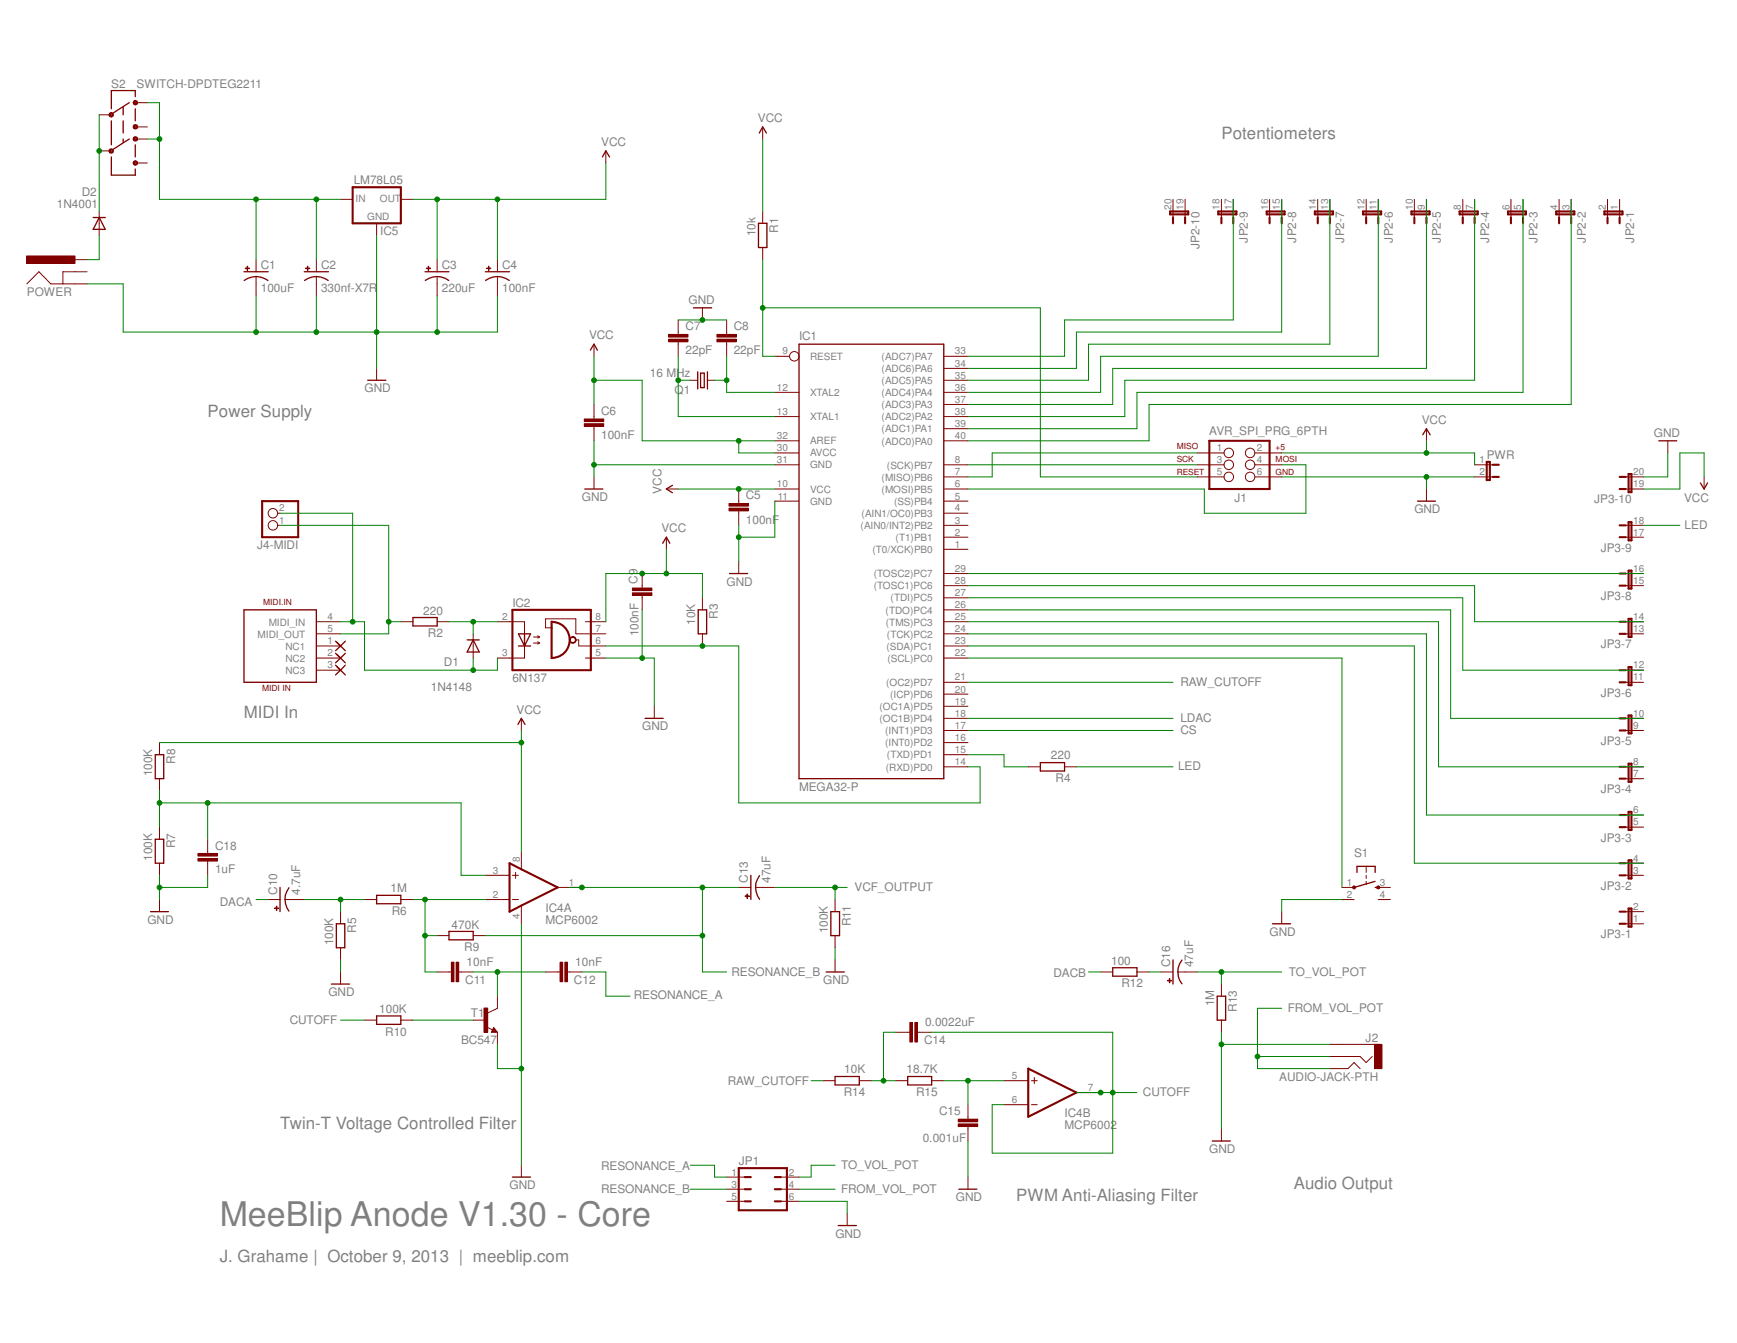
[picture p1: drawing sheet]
<svg xmlns="http://www.w3.org/2000/svg" width="279mm" height="216mm" viewBox="0 0 279 216" stroke-linecap="round" stroke-linejoin="round" font-family="sans-serif">
<g fill="none" stroke="#800000" stroke-width=".16">
<path d="M107.5 54.5h3.2v.4h-3.2zM107.5 53.8h3.2v.4h-3.2zM109.1 51.4v2.4M109.1 54.9v2.4M113 49.5v1.9M115.3 54.5h3.1v.4h-3.1zM115.3 53.8h3.1v.4h-3.1zM116.9 51.4v2.4M116.9 54.9v2.4M111 61.1h1.2M113.8 61.1h1.1M229.4 78.6v2"/>
<path d="M64.5 99.9h1.9M70.3 99.9h1.9M80 99.9h4.4v2M94.1 99.9h3.4M113 96.1v1.9M118.8 90.3v1.9M84.4 103.8v2h-4.4M85.8 102.4h1M85.8 103.4h1M86.5 102.2l.3 .2M86.5 103.2l.3 .2M86.8 102.4l-.3 .2"/>
<path d="M86.8 103.4l-.3 .1M93.7 103.8h3.8M94.1 105.8h3.4M95.5 101.9h2M105.2 113.5v2M113 101.9v1.9"/>
</g>
<path d="M111.5 49.5h3M112.2 59.8v2.7M112.7 60h.6v2.3h-.6zM113.8 59.8v2.7M66.4 99.3h3.9v1.3h-3.9zM112.3 98h1.4v3.9h-1.4zM117.3 92.2h3M228 80.6h2.9M83.4 101.9h1.9l-.9 1.9zM83.4 103.8h1.9M84.4 101.9v1.9M103.8 115.5h2.9" fill="none" stroke="#800000" stroke-width=".21"/>
<path d="M107.5 54.7h3.2M107.5 54h3.2M115.3 54.7h3.1M115.3 54h3.1" fill="none" stroke="#800000" stroke-width=".42"/>
<path d="M82.4 98h12.6v9.7h-12.6zM88.7 100.9v-1a2.92 2.92 0 0 1 3 3 2.92 2.92 0 0 1-3 2.9" fill="none" stroke="#800000" stroke-width=".34"/>
<path d="M91.7 102.6l.5-.3 .3 .1 .2 .3a.55 .55 0 0 1-.2 .6 .55 .55 0 0 1-.6 .1l-.3-.5h.1l.2-.4a.44 .44 0 0 1 .6 .2 .44 .44 0 0 1-.1 .5 .45 .45 0 0 1-.7-.3h-.1z" fill-rule="evenodd" fill="#800000"/>
<g fill="none" stroke="#800000" stroke-width=".16">
<path d="M97.5 24.3v1.9M122.7 20.4v2M122.7 34v1.9M122.7 39.8v1.9M60.6 59.2v1.9M124.6 57.3h2.4M151.8 57.3h3.9M151.8 59.2h3.9M94 68.1h3.1v.4h-3.1zM94 67.4h3.1v.4h-3.1zM95.5 65v2.4M95.5 68.5v2.4"/>
<path d="M107.2 78.6h1.9M118.8 78.6v2.3M124.6 72.8h3.9M124.6 74.7h3.9M124.6 63.1h3.9M124.6 67h3.9M124.6 70.9h3.9M124.6 78.6h3.9M151.8 74.7h3.9M151.8 76.7h3.9M151.8 61.1h3.9M151.8 63.1h3.9"/>
<path d="M151.8 65h3.9M151.8 67h3.9M151.8 68.9h3.9M151.8 70.9h3.9M151.8 78.6h3.9M192.6 72.8h4.3M192.6 74.7h4.3M192.6 76.7h4.3M201.8 72.8h4.4M201.8 74.7h4.4M201.8 76.7h4.4M229.4 68.9v2"/>
<path d="M50.9 99.9h3.9M107.2 86.4v1.9M117.3 81.7h3.1v.4h-3.1zM117.3 80.9h3.1v.5h-3.1zM118.8 82.1v2.4M124.6 80.6h3.9M151.8 99.9h3.9M151.8 80.6h3.9M151.8 82.5h3.9M151.8 84.5h3.9M151.8 86.4h3.9M151.8 88.3h3.9"/>
<path d="M151.8 92.2h3.9M151.8 94.1h3.9M151.8 96.1h3.9M151.8 98h3.9M50.9 103.8h3.9M50.9 101.9h3.9M50.9 107.7h3.9M50.9 105.8h3.9M88.7 100.9h-.9v-1.4h4.8v2.4h2.9M91.7 102.6l.5-.3 .3 .1 .2 .3a.55 .55 0 0 1-.2 .6 .55 .55 0 0 1-.6 .1l-.3-.5h.1l.2-.4a.44 .44 0 0 1 .6 .2 .44 .44 0 0 1-.1 .5 .45 .45 0 0 1-.7-.3h-.1zM92.6 102.9h.5v.9h.5M151.8 103.8h3.9"/>
<path d="M151.8 101.9h3.9M151.8 105.8h3.9M151.8 119.4h3.9M151.8 117.4h3.9M151.8 115.5h3.9M151.8 113.5h3.9M151.8 111.6h3.9M151.8 109.7h3.9M151.8 123.3h3.9M151.8 121.3h3.9M165.4 123.3h1.9M171.2 123.3h1.9"/>
<path d="M58.6 144.6h2M64.5 144.6h1.9M177 156.3h2M182.9 156.3h1.9M186.7 156.3h2M189.5 156.3h3.1M132.4 173.7h1.9M138.2 173.7h2M144.1 173.7h1.9M144.1 165.9h2.3M146.3 164.4h.5v3.1h-.5zM147.2 164.4h.4v3.1h-.4z"/>
<path d="M147.5 165.9h2.4M149.9 173.7h1.9M154.1 179.9h3.2v.4h-3.2zM155.7 177.6v2.3M154.1 180.7h3.2v.4h-3.2zM155.7 181.1v2.3"/>
<circle cx="127.8" cy="57.3" r=".76"/>
<circle cx="197.7" cy="72.8" r=".76"/>
<circle cx="197.7" cy="74.7" r=".76"/>
<circle cx="197.7" cy="76.7" r=".76"/>
<circle cx="201.1" cy="72.8" r=".76"/>
<circle cx="201.1" cy="74.7" r=".76"/>
<circle cx="201.1" cy="76.7" r=".76"/>
</g>
<path d="M194.5 70.9h9.7v7.7h-9.7zM88.7 100.9v4.9" fill="none" stroke="#800000" stroke-width=".34"/>
<g fill="none" stroke="#800000" stroke-width=".21">
<path d="M96.9 25.2l.6-.9 .5 .9M122 35.9h1.4v3.9h-1.4zM122.1 21.4l.6-1 .6 1M128.5 55.3h23.3v69.9h-23.3zM59.1 61.1h3M108.2 78l-1 .6 1 .6M228.9 69.9l.5-1 .6 1M39.2 98h11.7v11.7h-11.7zM106.6 87.3l.6-.9 .5 .9M54 106.9l1.5 1.6M54 105l.8 .8M54 103.1l.8 .7"/>
<path d="M54.2 105.2l1.3 1.4M54.2 103.3l1.3 1.3M54.8 105.8l-.8 .8M54.8 103.8l-.8 .8M55.5 106.9l-1.5 1.6M55.5 105l-.7 .8M55.5 103.1l-.7 .7M167.3 122.6h3.9v1.4h-3.9zM60.6 143.9h3.9v1.4h-3.9zM179 155.6h3.9v1.3h-3.9zM188.7 154.3v3.9M189.5 156.3v.6l.2 .7 .4 .6"/>
<path d="M190.1 154.3l-.4 .6-.3 1.4M134.3 173.1h3.9v1.3h-3.9zM146 173.1h3.9v1.3h-3.9z"/>
</g>
<path d="M94 68.3h3.1M94 67.6h3.1M117.3 81.9h3.1M117.3 81.2h3.1M146.6 164.4v3.1M147.4 164.4v3.1M154.1 180.9h3.2M154.1 180.1h3.2" fill="none" stroke="#800000" stroke-width=".42"/>
<path d="M188.1 157.3h.1v.7h-.1z" fill-rule="evenodd" fill="#800000"/>
<path d="M188.1 157.3h.1v.7h-.1z" fill="none" stroke="#800000" stroke-width=".16"/>
<path d="M187.8 157.6h.7v.1h-.7z" fill-rule="evenodd" fill="#800000"/>
<path d="M187.8 157.6h.7v.1h-.7z" fill="none" stroke="#800000" stroke-width=".16"/>
<path d="M221.1 167.9h1.2v3.9h-1.2z" fill-rule="evenodd" fill="#800000"/>
<g fill="none" stroke="#800000" stroke-width=".16">
<path d="M16 34v3.8M54.8 32h1.9M60.6 35.9v1.9M64.5 32h1.9M95.5 55.3v2M95.5 76.7v1.9M44.6 84.5h.4M44.6 82.5h.4M76.1 101.9v3.9M196.5 158.2v1.9M196.5 164v1.9M213.9 171.8h2.9l1-1 1 1"/>
<path d="M213.9 169.8h4.9l1 1 .9-1M213.9 167.9h7.8M221.1 167.9h1.2v3.9h-1.2z"/>
<circle cx="43.9" cy="84.5" r=".76"/>
<circle cx="43.9" cy="82.5" r=".76"/>
</g>
<path d="M15 35h1.9M16 35l.9 1.9h-1.9zM95 56.3l.5-1 .6 1M94.1 78.6h2.9M75.1 102.9h2M76.1 102.9l1 1.9h-2zM195.8 160.1h1.3v3.9h-1.3z" fill="none" stroke="#800000" stroke-width=".21"/>
<path d="M56.7 30.1h7.8v5.8h-7.8zM42.2 80.6h5.8v5.8h-5.8z" fill="none" stroke="#800000" stroke-width=".34"/>
<path d="M4.3 41.1h7.8v1.2h-7.8z" fill-rule="evenodd" fill="#800000"/>
<g fill="none" stroke="#800000" stroke-width=".16">
<path d="M4.3 41.1h7.8v1.2h-7.8zM4.3 45.6l2-1.9 1.9 1.9h5.8M12.1 41.7h1.9M14 43.7h-3.9v1.9M50.9 41.7v2M50.9 44.4v3.2M237.2 74.7h2.9M237.2 76.7h2.9M101.7 95.3h3.2v.4h-3.2zM101.7 94.5h3.2v.5h-3.2zM103.3 92.2v2.3M103.3 95.7v2.3"/>
<path d="M83.9 187.3v1.9M155.7 189.2v2M196.5 181.5v1.9"/>
</g>
<path d="M48.9 43.7h3.9M49 45.1a3.2 3.2 0 0 1 3.8 0M82.4 189.2h2.9M154.2 191.2h2.9M195 183.4h2.9" fill="none" stroke="#800000" stroke-width=".21"/>
<path d="M101.7 95.5h3.2M101.7 94.7h3.2" fill="none" stroke="#800000" stroke-width=".42"/>
<path d="M239.1 74.3h.5v2.9h-.5zM240.1 74.7h1M240.1 76.7h1" fill="none" stroke="#800000" stroke-width=".34"/>
<path d="M49.1 43.1h.7v.1h-.7z" fill-rule="evenodd" fill="#800000"/>
<path d="M49.1 43.1h.7v.1h-.7z" fill="none" stroke="#800000" stroke-width=".16"/>
<path d="M49.4 42.8h.1v.7h-.1z" fill-rule="evenodd" fill="#800000"/>
<path d="M49.4 42.8h.1v.7h-.1zM80 41.7v2M80 44.4v3.2" fill="none" stroke="#800000" stroke-width=".16"/>
<path d="M78.1 43.7h3.9M78.1 45.1a3.2 3.2 0 0 1 3.8 0" fill="none" stroke="#800000" stroke-width=".21"/>
<path d="M78.3 43.1h.7v.1h-.7z" fill-rule="evenodd" fill="#800000"/>
<path d="M78.3 43.1h.7v.1h-.7z" fill="none" stroke="#800000" stroke-width=".16"/>
<path d="M78.6 42.8h.1v.7h-.1z" fill-rule="evenodd" fill="#800000"/>
<g fill="none" stroke="#800000" stroke-width=".16">
<path d="M16 18.5h1.9M21.8 16.5h1.9M16 24.3h1.9M21.8 20.4h1.9M21.8 22.4h1.9M21.8 26.2h1.9M188.7 32v3M190.6 32v3M196.5 32v3M198.4 32v3M204.2 32v3M206.2 32v3"/>
<path d="M212 32v3M213.9 32v3M219.8 32v3M221.7 32v3M227.5 32v3M229.4 32v3M235.3 32v3M237.2 32v3M243 32v3M245 32v3M250.8 32v3M252.7 32v3"/>
<path d="M258.6 32v3M260.5 32v3M78.6 42.8h.1v.7h-.1zM261.5 78.6h2.9M261.5 76.7h2.9M261.5 99.9h2.9M261.5 94.1h2.9M261.5 92.2h2.9M261.5 86.4h2.9M261.5 84.5h2.9M261.5 117.4h2.9M261.5 115.5h2.9"/>
<path d="M261.5 109.7h2.9M261.5 107.7h2.9M261.5 101.9h2.9M261.5 138.8h2.9M261.5 133h2.9M261.5 131h2.9M261.5 125.2h2.9M261.5 123.3h2.9M261.5 148.5h2.9M261.5 146.6h2.9M261.5 140.7h2.9"/>
</g>
<g fill="none" stroke="#800000" stroke-width=".34">
<path d="M188.2 34h2.9v.5h-2.9zM188.7 35v.9M190.6 35v.9M196 34h2.9v.5h-2.9zM196.5 35v.9M198.4 35v.9M203.8 34h2.8v.5h-2.8zM204.2 35v.9M206.2 35v.9M211.5 34h2.9v.5h-2.9zM212 35v.9M213.9 35v.9"/>
<path d="M219.2 34h3v.5h-3zM219.8 35v.9M221.7 35v.9M227 34h3v.5h-3zM227.5 35v.9M229.4 35v.9M234.8 34h2.9v.5h-2.9zM235.3 35v.9M237.2 35v.9M242.6 34h2.8v.5h-2.8zM243 35v.9M245 35v.9"/>
<path d="M250.3 34h2.9v.5h-2.9zM250.8 35v.9M252.7 35v.9M258.1 34h2.9v.5h-2.9zM258.6 35v.9M260.5 35v.9M260.5 78.6h1M260.5 76.7h1M262 76.2h.4v2.9h-.4zM260.5 99.9h1M260.5 94.1h1M260.5 92.2h1"/>
<path d="M260.5 86.4h1M260.5 84.5h1M262 83.9h.4v3h-.4zM262 91.7h.4v2.9h-.4zM262 99.5h.4v2.9h-.4zM260.5 117.4h1M260.5 115.5h1M260.5 109.7h1M260.5 107.7h1M260.5 101.9h1M262 107.2h.4v3h-.4zM262 115h.4v2.9h-.4z"/>
<path d="M260.5 138.8h1M260.5 133h1M260.5 131h1M260.5 125.2h1M260.5 123.3h1M262 122.8h.4v2.9h-.4zM262 130.5h.4v2.9h-.4zM262 138.3h.4v2.9h-.4zM260.5 148.5h1M260.5 146.6h1M260.5 140.7h1M262 146h.4v3h-.4z"/>
</g>
<path d="M17.6 18.2l.3-.1 .3 .1v.3v.2l-.3 .1-.3-.1-.1-.2 .4-.2 .2 .2-.2 .1-.4-.1z" fill-rule="evenodd" fill="#800000"/>
<path d="M17.6 18.2l.3-.1 .3 .1v.3v.2l-.3 .1-.3-.1-.1-.2 .4-.2 .2 .2-.2 .1-.4-.1z" fill="none" stroke="#800000" stroke-width=".16"/>
<path d="M21.5 16.3l.3-.2 .3 .2v.2v.3l-.3 .1-.3-.1-.1-.3 .4-.2 .1 .2-.1 .2-.4-.2z" fill-rule="evenodd" fill="#800000"/>
<path d="M21.5 16.3l.3-.2 .3 .2v.2v.3l-.3 .1-.3-.1-.1-.3 .4-.2 .1 .2-.1 .2-.4-.2z" fill="none" stroke="#800000" stroke-width=".16"/>
<path d="M21.5 20.1l.3-.1 .3 .1v.3v.3h-.3h-.3l-.1-.3h.2l.2-.2 .1 .2-.1 .2-.4-.2z" fill-rule="evenodd" fill="#800000"/>
<path d="M21.5 20.1l.3-.1 .3 .1v.3v.3h-.3h-.3l-.1-.3h.2l.2-.2 .1 .2-.1 .2-.4-.2z" fill="none" stroke="#800000" stroke-width=".16"/>
<path d="M21.5 22.1l.3-.1 .3 .1v.3v.2l-.3 .1-.3-.1-.1-.2h.2l.2-.3 .1 .3-.1 .1-.4-.1z" fill-rule="evenodd" fill="#800000"/>
<path d="M21.5 22.1l.3-.1 .3 .1v.3v.2l-.3 .1-.3-.1-.1-.2h.2l.2-.3 .1 .3-.1 .1-.4-.1z" fill="none" stroke="#800000" stroke-width=".16"/>
<path d="M21.5 26l.3-.2 .3 .2v.2v.3l-.3 .1-.3-.1-.1-.3 .4-.2 .1 .2-.1 .2-.4-.2z" fill-rule="evenodd" fill="#800000"/>
<path d="M21.5 26l.3-.2 .3 .2v.2v.3l-.3 .1-.3-.1-.1-.3 .4-.2 .1 .2-.1 .2-.4-.2z" fill="none" stroke="#800000" stroke-width=".16"/>
<path d="M17.6 24l.3-.1 .3 .1v.3v.3h-.3h-.3l-.1-.3 .4-.2 .2 .2-.2 .2-.2-.2h-.2z" fill-rule="evenodd" fill="#800000"/>
<path d="M17.6 24l.3-.1 .3 .1v.3v.3h-.3h-.3l-.1-.3 .4-.2 .2 .2-.2 .2-.2-.2h-.2zM41.2 41.7v2M41.2 44.4v3.2M206.2 146.6v1.9" fill="none" stroke="#800000" stroke-width=".16"/>
<g fill="none" stroke="#800000" stroke-width=".21">
<path d="M17.9 19.4v3.9M19.8 17.3v1.2M19.8 19.4v2M20.8 16.5l-2.7 1.7M21.8 15.5v-.9h-3.9v2.9M21.8 17.5v1.9M17.9 25.2v3h3.9v-1M19.8 22.4v.5M20.8 22.4l-2.7 1.7M21.8 23.3v1.9M39.2 43.7h3.9M39.3 45.1a3.2 3.2 0 0 1 3.8 0"/>
<path d="M204.7 148.5h2.9"/>
</g>
<path d="M39.5 43.1h.6v.1h-.6z" fill-rule="evenodd" fill="#800000"/>
<path d="M39.5 43.1h.6v.1h-.6z" fill="none" stroke="#800000" stroke-width=".16"/>
<path d="M39.8 42.8v.7z" fill-rule="evenodd" fill="#800000"/>
<path d="M39.8 42.8v.7zM25.7 119.4v1.9M25.7 125.2v1.9M25.7 133v1.9M25.7 138.8v1.9M43.1 144.6h1.9M45.8 144.6h3.1" fill="none" stroke="#800000" stroke-width=".16"/>
<path d="M25 121.3h1.3v3.9h-1.3zM25 134.9h1.3v3.9h-1.3zM45 142.7v3.9M46.5 142.7a3.1 3.1 0 0 0 0 3.8" fill="none" stroke="#800000" stroke-width=".21"/>
<path d="M44.4 145.7h.1v.6h-.1z" fill-rule="evenodd" fill="#800000"/>
<path d="M44.4 145.7h.1v.6h-.1z" fill="none" stroke="#800000" stroke-width=".16"/>
<path d="M44.2 146h.6h-.6z" fill-rule="evenodd" fill="#800000"/>
<g fill="none" stroke="#800000" stroke-width=".16">
<path d="M25.7 144.6v2M44.2 146h.6h-.6zM70.3 150.4h1.9M70.3 156.3h2.3M72.6 154.7h.4v3.1h-.4zM73.4 154.7h.4v3.1h-.4zM73.8 156.3h2.3M76.1 150.4h2M87.8 156.3h2.3M90.1 154.7h.4v3.1h-.4zM90.8 154.7h.5v3.1h-.5zM91.3 156.3h2.3"/>
<path d="M76.1 164h2M80 160.1v2M80 165.9v2"/>
</g>
<path d="M24.2 146.6h2.9M72.2 149.7h3.9v1.4h-3.9z" fill="none" stroke="#800000" stroke-width=".21"/>
<path d="M72.8 154.7v3.1M73.6 154.7v3.1M90.3 154.7v3.1M91.1 154.7v3.1" fill="none" stroke="#800000" stroke-width=".42"/>
<path d="M77.9 162.1h.5v3.8h-.5z" fill-rule="evenodd" fill="#800000"/>
<path d="M118.8 142.7h2M121.5 142.7h3.1M58.6 164h2M64.5 164h1.9M77.9 162.1h.5v3.8h-.5zM78.3 165.1l.9 .5M79.4 165.2l.6 .7h-1zM80 162.1l-1.6 .8" fill="none" stroke="#800000" stroke-width=".16"/>
<path d="M120.8 140.7v3.9M122.2 140.8a3.2 3.2 0 0 0 0 3.8M60.6 163.3h3.9v1.4h-3.9zM79.4 165.6l.1 .2h-.3l.2-.4 .4 .5h-.6" fill="none" stroke="#800000" stroke-width=".21"/>
<path d="M120.1 143.7h.1v.7h-.1z" fill-rule="evenodd" fill="#800000"/>
<path d="M120.1 143.7h.1v.7h-.1z" fill="none" stroke="#800000" stroke-width=".16"/>
<path d="M119.8 144h.7v.1h-.7z" fill-rule="evenodd" fill="#800000"/>
<path d="M70.3 41.7v2M70.3 44.4v3.2M268.3 70.9v1.9M274.1 76.7v1.9M119.8 144h.7v.1h-.7zM116.9 189.2h2.9M116.9 191.2h2.9M116.9 193.1h2.9M125.6 189.2h2.9M125.6 191.2h2.9M125.6 193.1h2.9" fill="none" stroke="#800000" stroke-width=".16"/>
<path d="M68.4 43.7h3.8M68.4 45.1a3.1 3.1 0 0 1 3.8 0M266.8 70.9h2.9M273.5 77.6l.6 1 .6-1" fill="none" stroke="#800000" stroke-width=".21"/>
<path d="M118.8 187.8h7.8v6.8h-7.8zM119.8 189.2h1M119.8 191.2h1M119.8 193.1h1M124.6 189.2h1M124.6 191.2h1M124.6 193.1h1" fill="none" stroke="#800000" stroke-width=".34"/>
<path d="M68.6 43.1h.7v.1h-.7z" fill-rule="evenodd" fill="#800000"/>
<path d="M68.6 43.1h.7v.1h-.7z" fill="none" stroke="#800000" stroke-width=".16"/>
<path d="M68.9 42.8h.1v.7h-.1z" fill-rule="evenodd" fill="#800000"/>
<path d="M68.9 42.8h.1v.7h-.1zM219.8 139.3v1M215.9 142.7h1.9M215.9 144.6h1.9M219.8 140.7v.5M219.8 141.7v.5M221.7 142.7h1.9M221.7 144.6h1.9" fill="none" stroke="#800000" stroke-width=".16"/>
<path d="M218.3 140.3v-1h2.9v1M221.2 142.7h.5" fill="none" stroke="#800000" stroke-width=".21"/>
<circle cx="217.8" cy="142.7" r=".25" fill="#800000"/>
<circle cx="217.8" cy="142.7" r=".25" fill="none" stroke="#800000" stroke-width=".16"/>
<path d="M221.5 142.5l.2-.1 .2 .1 .1 .2-.1 .1-.2 .1-.2-.1z" fill-rule="evenodd" fill="#800000"/>
<g fill="none" stroke="#800000" stroke-width=".16">
<path d="M83.9 115.5v1.9M31.8 138h3.2v.4h-3.2zM31.8 137.2h3.2v.4h-3.2zM33.4 134.9v2.3M33.4 138.4v2.3M83.9 136.9v2.8M54.8 146.6v1.9M54.8 152.4v1.9M54.8 156.3v1.9M78.1 144.6h3.9M78.1 140.7h3.9M82.4 144.6h1"/>
<path d="M82.4 140.7h1M82.9 140.3v.9M83.9 145.6v2.9M89.7 142.7h3.9M134.3 144.6v2M134.3 150.4v2M134.3 154.3v2M221.5 142.5l.2-.1 .2 .1 .1 .2-.1 .1-.2 .1-.2-.1zM161.5 177.6h3.9M161.5 173.7h3.9M165.9 177.6h.9M165.9 173.7h.9"/>
<path d="M166.4 173.2v1M173.1 175.6h3.9M136.3 195.1v1.9"/>
</g>
<path d="M83.3 116.5l.6-1 .6 1M53.3 158.2h2.9M54.1 148.5h1.4v3.9h-1.4zM132.9 156.3h2.9M133.6 146.6h1.4v3.8h-1.4zM221.2 141.7l-3.4 1M134.8 197h3" fill="none" stroke="#800000" stroke-width=".21"/>
<path d="M82 138.8l7.7 3.9-7.7 3.9zM165.4 171.8l7.7 3.8-7.7 3.9z" fill="none" stroke="#800000" stroke-width=".34"/>
<path d="M31.8 138.2h3.2M31.8 137.4h3.2" fill="none" stroke="#800000" stroke-width=".42"/>
<path d="M109.1 51.4h7.8" fill="none" stroke="#008000" stroke-width=".16"/>
<circle cx="113" cy="51.4" r=".38" fill="#008000"/>
<g fill="none" stroke="#008000" stroke-width=".16">
<path d="M206.2 76.7h31M229.4 76.7v1.9"/>
<circle cx="113" cy="51.4" r=".38"/>
</g>
<circle cx="229.4" cy="76.7" r=".38" fill="#008000"/>
<g fill="none" stroke="#008000" stroke-width=".16">
<path d="M103.3 98v7.8M97.5 105.8h7.7v7.7"/>
<circle cx="229.4" cy="76.7" r=".38"/>
</g>
<circle cx="103.3" cy="105.8" r=".38" fill="#008000"/>
<g fill="none" stroke="#008000" stroke-width=".16">
<path d="M118.8 84.5v5.8M124.6 80.6v5.8h-5.8"/>
<circle cx="103.3" cy="105.8" r=".38"/>
</g>
<circle cx="118.8" cy="86.4" r=".38" fill="#008000"/>
<g fill="none" stroke="#008000" stroke-width=".16">
<path d="M95.5 74.7h29.1M95.5 70.9v5.8"/>
<circle cx="118.8" cy="86.4" r=".38"/>
</g>
<circle cx="95.5" cy="74.7" r=".38" fill="#008000"/>
<g fill="none" stroke="#008000" stroke-width=".16">
<path d="M60.6 37.8v15.6M14 45.6h5.8v7.8h31.1v-5.8M268.3 72.8v3.9h-3.9"/>
<circle cx="95.5" cy="74.7" r=".38"/>
</g>
<circle cx="50.9" cy="53.4" r=".38" fill="#008000"/>
<g fill="none" stroke="#008000" stroke-width=".16">
<path d="M50.9 53.4h9.7"/>
<circle cx="50.9" cy="53.4" r=".38"/>
</g>
<circle cx="60.6" cy="53.4" r=".38" fill="#008000"/>
<g fill="none" stroke="#008000" stroke-width=".16">
<path d="M41.2 47.6v5.8M80 47.6v5.8h-19.4"/>
<circle cx="60.6" cy="53.4" r=".38"/>
</g>
<circle cx="41.2" cy="53.4" r=".38" fill="#008000"/>
<g fill="none" stroke="#008000" stroke-width=".16">
<path d="M70.3 47.6v5.8"/>
<circle cx="41.2" cy="53.4" r=".38"/>
</g>
<circle cx="70.3" cy="53.4" r=".38" fill="#008000"/>
<g fill="none" stroke="#008000" stroke-width=".16">
<path d="M60.6 53.4v5.8M196.5 165.9v15.6M196.5 167.9h17.4M155.7 183.4v5.8"/>
<circle cx="70.3" cy="53.4" r=".38"/>
</g>
<circle cx="196.5" cy="167.9" r=".38" fill="#008000"/>
<g fill="none" stroke="#008000" stroke-width=".16">
<path d="M25.7 140.7v3.9M33.4 140.7v2h-7.7"/>
<circle cx="196.5" cy="167.9" r=".38"/>
</g>
<circle cx="25.7" cy="142.7" r=".38" fill="#008000"/>
<g fill="none" stroke="#008000" stroke-width=".16">
<path d="M83.9 148.5v23.3h-3.9v-3.9"/>
<circle cx="25.7" cy="142.7" r=".38"/>
</g>
<circle cx="83.9" cy="171.8" r=".38" fill="#008000"/>
<g fill="none" stroke="#008000" stroke-width=".16">
<path d="M116.9 57.3v5.8h7.7M114.9 61.1h2M54.8 154.3v2M134.3 152.4v1.9M215.9 144.6h-9.7v2M83.9 171.8v15.5M128.5 193.1h7.8v2"/>
<circle cx="83.9" cy="171.8" r=".38"/>
</g>
<circle cx="116.9" cy="61.1" r=".38" fill="#008000"/>
<g fill="none" stroke="#008000" stroke-width=".16">
<path d="M109.1 57.3v9.7h15.5M109.1 61.1h1.9"/>
<circle cx="116.9" cy="61.1" r=".38"/>
</g>
<circle cx="109.1" cy="61.1" r=".38" fill="#008000"/>
<g fill="none" stroke="#008000" stroke-width=".16">
<path d="M72.2 99.9h7.8M76.1 99.9v2"/>
<circle cx="109.1" cy="61.1" r=".38"/>
</g>
<circle cx="76.1" cy="99.9" r=".38" fill="#008000"/>
<g fill="none" stroke="#008000" stroke-width=".16">
<path d="M45 82.5h11.7v17.4M54.8 99.9h3.8v7.8h17.5v-1.9"/>
<circle cx="76.1" cy="99.9" r=".38"/>
</g>
<circle cx="56.7" cy="99.9" r=".38" fill="#008000"/>
<g fill="none" stroke="#008000" stroke-width=".16">
<path d="M80 105.8v1.9h-3.9"/>
<circle cx="56.7" cy="99.9" r=".38"/>
</g>
<circle cx="76.1" cy="107.7" r=".38" fill="#008000"/>
<g fill="none" stroke="#008000" stroke-width=".16">
<path d="M155.7 74.7h36.9M206.2 72.8h31M229.4 70.9v1.9"/>
<circle cx="76.1" cy="107.7" r=".38"/>
</g>
<circle cx="229.4" cy="72.8" r=".38" fill="#008000"/>
<g fill="none" stroke="#008000" stroke-width=".16">
<path d="M122.7 22.4v11.6M109.1 78.6h15.5M237.2 72.8v1.9"/>
<circle cx="229.4" cy="72.8" r=".38"/>
</g>
<circle cx="118.8" cy="78.6" r=".38" fill="#008000"/>
<g fill="none" stroke="#008000" stroke-width=".16">
<path d="M103.3 70.9h21.3M118.8 70.9v1.9h5.8"/>
<circle cx="118.8" cy="78.6" r=".38"/>
</g>
<circle cx="118.8" cy="70.9" r=".38" fill="#008000"/>
<g fill="none" stroke="#008000" stroke-width=".16">
<path d="M95.5 57.3v7.7M95.5 61.1h7.8v9.8"/>
<circle cx="118.8" cy="70.9" r=".38"/>
</g>
<circle cx="95.5" cy="61.1" r=".38" fill="#008000"/>
<g fill="none" stroke="#008000" stroke-width=".16">
<path d="M103.3 92.2h9.7v3.9M107.2 88.3v3.9"/>
<circle cx="95.5" cy="61.1" r=".38"/>
</g>
<circle cx="107.2" cy="92.2" r=".38" fill="#008000"/>
<g fill="none" stroke="#008000" stroke-width=".16">
<path d="M103.3 92.2h-5.8v7.7"/>
<circle cx="107.2" cy="92.2" r=".38"/>
</g>
<circle cx="103.3" cy="92.2" r=".38" fill="#008000"/>
<g fill="none" stroke="#008000" stroke-width=".16">
<path d="M80 32v9.7M97.5 26.2v5.8h-31.1M274.1 76.7v-3.9h-3.9v5.8h-5.8"/>
<circle cx="103.3" cy="92.2" r=".38"/>
</g>
<circle cx="80" cy="32" r=".38" fill="#008000"/>
<g fill="none" stroke="#008000" stroke-width=".16">
<path d="M70.3 32v9.7"/>
<circle cx="80" cy="32" r=".38"/>
</g>
<circle cx="70.3" cy="32" r=".38" fill="#008000"/>
<g fill="none" stroke="#008000" stroke-width=".16">
<path d="M25.7 119.4h58.2M83.9 117.4v19.5"/>
<circle cx="70.3" cy="32" r=".38"/>
</g>
<circle cx="83.9" cy="119.4" r=".38" fill="#008000"/>
<g fill="none" stroke="#008000" stroke-width=".16">
<path d="M140.2 173.7h3.9M142.1 165.9v7.8"/>
<circle cx="83.9" cy="119.4" r=".38"/>
</g>
<circle cx="142.1" cy="173.7" r=".38" fill="#008000"/>
<g fill="none" stroke="#008000" stroke-width=".16">
<path d="M142.1 165.9h2M151.8 173.7h3.9v3.9"/>
<circle cx="142.1" cy="173.7" r=".38"/>
</g>
<circle cx="155.7" cy="173.7" r=".38" fill="#008000"/>
<g fill="none" stroke="#008000" stroke-width=".16">
<path d="M149.9 165.9h29.1v19.5h-19.4v-7.8M155.7 173.7h5.8"/>
<circle cx="155.7" cy="173.7" r=".38"/>
</g>
<circle cx="179" cy="175.6" r=".38" fill="#008000"/>
<g fill="none" stroke="#008000" stroke-width=".16">
<path d="M159.6 177.6h1.9M173.1 175.6h9.8"/>
<circle cx="179" cy="175.6" r=".38"/>
</g>
<circle cx="177" cy="175.6" r=".38" fill="#008000"/>
<g fill="none" stroke="#008000" stroke-width=".16">
<path d="M54.8 164h3.8M202.3 169.8h11.6M202.3 162.1v9.7h11.6"/>
<circle cx="177" cy="175.6" r=".38"/>
</g>
<circle cx="202.3" cy="169.8" r=".38" fill="#008000"/>
<g fill="none" stroke="#008000" stroke-width=".16">
<path d="M45 84.5h17.5v17.4h-7.7M62.5 99.9h2M202.3 162.1h3.9M128.5 191.2h5.8"/>
<circle cx="202.3" cy="169.8" r=".38"/>
</g>
<circle cx="62.5" cy="99.9" r=".38" fill="#008000"/>
<g fill="none" stroke="#008000" stroke-width=".16">
<path d="M16 37.8v3.9h-2M122.7 49.5h44.6v27.2h25.3M122.7 41.7v15.6h1.9"/>
<circle cx="62.5" cy="99.9" r=".38"/>
</g>
<circle cx="122.7" cy="49.5" r=".38" fill="#008000"/>
<g fill="none" stroke="#008000" stroke-width=".16">
<path d="M16 18.5v15.5M192.6 72.8h-33v3.9h-3.9M206.2 74.7h3.9v7.8h-16.4v-3.9h-38M155.7 115.5h33M155.7 117.4h33M155.7 109.7h33M175.1 156.3h1.9M130.5 173.7h1.9"/>
<circle cx="122.7" cy="49.5" r=".38"/>
</g>
<circle cx="16" cy="24.3" r=".38" fill="#008000"/>
<g fill="none" stroke="#008000" stroke-width=".16">
<path d="M264.4 84.5h5.8M173.1 123.3h15.6M118.8 142.7h-5.8v7.7M184.8 156.3h1.9"/>
<circle cx="16" cy="24.3" r=".38"/>
</g>
<circle cx="113" cy="142.7" r=".38" fill="#008000"/>
<g fill="none" stroke="#008000" stroke-width=".16">
<path d="M78.1 150.4h34.9v5.9"/>
<circle cx="113" cy="142.7" r=".38"/>
</g>
<circle cx="113" cy="150.4" r=".38" fill="#008000"/>
<g fill="none" stroke="#008000" stroke-width=".16">
<path d="M91.7 142.7h21.3M113 156.3h3.9"/>
<circle cx="113" cy="150.4" r=".38"/>
</g>
<circle cx="93.6" cy="142.7" r=".38" fill="#008000"/>
<g fill="none" stroke="#008000" stroke-width=".16">
<path d="M66.4 144.6h2v11.7M68.4 150.4h1.9M111 191.2h5.9"/>
<circle cx="93.6" cy="142.7" r=".38"/>
</g>
<circle cx="68.4" cy="150.4" r=".38" fill="#008000"/>
<g fill="none" stroke="#008000" stroke-width=".16">
<path d="M68.4 156.3h1.9M68.4 144.6h9.7"/>
<circle cx="68.4" cy="150.4" r=".38"/>
</g>
<circle cx="68.4" cy="144.6" r=".38" fill="#008000"/>
<g fill="none" stroke="#008000" stroke-width=".16">
<path d="M25.7 127.1v5.9M25.7 129.1h7.7"/>
<circle cx="68.4" cy="144.6" r=".38"/>
</g>
<circle cx="25.7" cy="129.1" r=".38" fill="#008000"/>
<g fill="none" stroke="#008000" stroke-width=".16">
<path d="M33.4 129.1v5.8"/>
<circle cx="25.7" cy="129.1" r=".38"/>
</g>
<circle cx="33.4" cy="129.1" r=".38" fill="#008000"/>
<g fill="none" stroke="#008000" stroke-width=".16">
<path d="M33.4 129.1h40.8v11.6h3.9M48.9 144.6h9.7M54.8 144.6v2"/>
<circle cx="33.4" cy="129.1" r=".38"/>
</g>
<circle cx="54.8" cy="144.6" r=".38" fill="#008000"/>
<g fill="none" stroke="#008000" stroke-width=".16">
<path d="M76.1 156.3h11.7M80 156.3v3.8"/>
<circle cx="54.8" cy="144.6" r=".38"/>
</g>
<circle cx="80" cy="156.3" r=".38" fill="#008000"/>
<g fill="none" stroke="#008000" stroke-width=".16">
<path d="M93.6 156.3h3.9v3.8h3.8M124.6 142.7h11.7M134.3 142.7v1.9M66.4 164h9.7M111 187.3h3.9v1.9h2"/>
<circle cx="80" cy="156.3" r=".38"/>
</g>
<circle cx="134.3" cy="142.7" r=".38" fill="#008000"/>
<g fill="none" stroke="#008000" stroke-width=".16">
<path d="M41.2 144.6h1.9M206.2 156.3h-9.7v1.9"/>
<circle cx="134.3" cy="142.7" r=".38"/>
</g>
<circle cx="196.5" cy="156.3" r=".38" fill="#008000"/>
<g fill="none" stroke="#008000" stroke-width=".16">
<path d="M198.4 32v19.4h-27.2v5.9h-15.5M206.2 32v21.4h-33.1v5.8h-17.4M213.9 32v23.3h-38.8v5.8h-19.4M221.7 32v25.3h-44.7v5.8h-21.3M229.4 32v27.2h-50.4v5.8h-23.3M237.2 32v29.1h-56.3v5.9h-25.2M245 32v31.1h-62.1v5.8h-27.2M252.7 32v33h-67.9v5.9h-29.1M155.7 99.9h75.7v23.4h33M155.7 94.1h81.5v5.8h27.2M155.7 98h77.6v17.5h31.1M155.7 96.1h79.6v11.6h29.1"/>
<path d="M155.7 92.2h108.7M97.5 103.8h21.3v25.3h38.8v-5.8h-1.9M155.7 103.8h71.8v35h36.9M155.7 101.9h73.7v29.1h35M192.6 156.3h3.9M134.3 187.3h-3.8v1.9h-2"/>
<circle cx="196.5" cy="156.3" r=".38"/>
</g>
<circle cx="113" cy="103.8" r=".38" fill="#008000"/>
<g fill="none" stroke="#008000" stroke-width=".16">
<path d="M50.9 32h3.9M155.7 105.8h60.2v36.9"/>
<circle cx="113" cy="103.8" r=".38"/>
</g>
<circle cx="50.9" cy="32" r=".38" fill="#008000"/>
<g fill="none" stroke="#008000" stroke-width=".16">
<path d="M41.2 32v9.7M50.9 32v9.7"/>
<circle cx="50.9" cy="32" r=".38"/>
</g>
<circle cx="41.2" cy="32" r=".38" fill="#008000"/>
<g fill="none" stroke="#008000" stroke-width=".16">
<path d="M23.7 16.5h2v15.5h25.2M23.7 22.4h2"/>
<circle cx="41.2" cy="32" r=".38"/>
</g>
<circle cx="25.7" cy="22.4" r=".38" fill="#008000"/>
<g fill="none" stroke="#008000" stroke-width=".16">
<path d="M155.7 121.3h5.8v2h3.9"/>
<circle cx="25.7" cy="22.4" r=".38"/>
</g>
<text font-size="5.5" fill="#808080" x="35.3" y="197">MeeBlip Anode V1.30 - Core</text>
<g font-size="2.7" fill="#808080">
<text x="196.5" y="22.4">Potentiometers</text>
<text x="33.4" y="67">Power Supply</text>
<text x="39.2" y="115.5">MIDI In</text>
<text x="45.1" y="181.5">Twin-T Voltage Controlled Filter</text>
<text x="208.1" y="191.2">Audio Output</text>
<text x="163.4" y="193.1">PWM Anti-Aliasing Filter</text>
<text x="35.3" y="202.8">J. Grahame | October 9, 2013 | meeblip.com</text>
</g>
<g font-size="1.9" fill="#808080">
<text x="17.9" y="14.2">S2</text>
<text x="22" y="14.2">SWITCH-DPDTEG2211</text>
<text x="96.7" y="23.5">VCC</text>
<text x="121.9" y="19.6">VCC</text>
<text x="56.9" y="29.5">LM78L05</text>
<text x="9.1" y="33.4">1N4001</text>
<text x="13.2" y="31.5">D2</text>
<text x="61.2" y="37.8">IC5</text>
<text x="121.5" y="38" transform="rotate(-90 121.5 38)">10k</text>
<text x="125.2" y="37.4" transform="rotate(-90 125.2 37.4)">R1</text>
<text x="193" y="40" transform="rotate(-90 193 40)">JP2-10</text>
<text x="200.7" y="39" transform="rotate(-90 200.7 39)">JP2-9</text>
<text x="208.5" y="39" transform="rotate(-90 208.5 39)">JP2-8</text>
<text x="216.2" y="39" transform="rotate(-90 216.2 39)">JP2-7</text>
<text x="224" y="39" transform="rotate(-90 224 39)">JP2-6</text>
<text x="231.8" y="39" transform="rotate(-90 231.8 39)">JP2-5</text>
<text x="239.5" y="39" transform="rotate(-90 239.5 39)">JP2-4</text>
<text x="247.3" y="39" transform="rotate(-90 247.3 39)">JP2-3</text>
<text x="255.1" y="39" transform="rotate(-90 255.1 39)">JP2-2</text>
<text x="262.8" y="39" transform="rotate(-90 262.8 39)">JP2-1</text>
<text x="4.3" y="47.6">POWER</text>
<text x="42" y="43.2">C1</text>
<text x="42" y="46.9">100uF</text>
<text x="51.6" y="46.9">330nf-X7R</text>
<text x="51.6" y="43.2">C2</text>
<text x="71.1" y="43.2">C3</text>
<text x="71.1" y="46.9">220uF</text>
<text x="80.8" y="46.9">100nF</text>
<text x="80.8" y="43.2">C4</text>
<text x="110.3" y="53.1">C7</text>
<text x="110.7" y="48.9">GND</text>
<text x="118" y="53.1">C8</text>
<text x="94.7" y="54.6">VCC</text>
<text x="110.3" y="57">22pF</text>
<text x="118" y="57">22pF</text>
<text x="128.5" y="54.7">IC1</text>
<text x="58.6" y="63.1">GND</text>
<text x="104.5" y="60.6">16 MHz</text>
<text x="108.5" y="63.3">Q1</text>
<text x="96.7" y="66.7">C6</text>
<text x="96.7" y="70.6">100nF</text>
<text x="194.5" y="69.9">AVR_SPI_PRG_6PTH</text>
<text x="228.7" y="68.2">VCC</text>
<text x="266" y="70.3">GND</text>
<text x="239.1" y="73.8">PWR</text>
<text x="93.6" y="80.6">GND</text>
<text x="106.4" y="79.4" transform="rotate(-90 106.4 79.4)">VCC</text>
<text x="120" y="80.3">C5</text>
<text x="198.6" y="80.8">J1</text>
<text x="227.5" y="82.5">GND</text>
<text x="256.4" y="80.9">JP3-10</text>
<text x="270.9" y="80.7">VCC</text>
<text x="41.4" y="88.2">J4-MIDI</text>
<text x="106.4" y="85.6">VCC</text>
<text x="120" y="84.2">100nF</text>
<text x="257.5" y="88.7">JP3-9</text>
<text x="271" y="85">LED</text>
<text x="102.5" y="93.9" transform="rotate(-90 102.5 93.9)">C9</text>
<text x="116.9" y="94.1">GND</text>
<text x="68.1" y="98.8">220</text>
<text x="82.4" y="97.5">IC2</text>
<text x="111.8" y="100.5" transform="rotate(-90 111.8 100.5)">10K</text>
<text x="115.5" y="99.5" transform="rotate(-90 115.5 99.5)">R3</text>
<text x="257.5" y="96.5">JP3-8</text>
<text x="68.8" y="102.4">R2</text>
<text x="71.4" y="107.1">D1</text>
<text x="102.7" y="102.3" transform="rotate(-90 102.7 102.3)">100nF</text>
<text x="257.5" y="104.2">JP3-7</text>
<text x="69.3" y="111">1N4148</text>
<text x="82.4" y="109.7">6N137</text>
<text x="189.9" y="110.2">RAW_CUTOFF</text>
<text x="257.5" y="112">JP3-6</text>
<text x="83.1" y="114.7">VCC</text>
<text x="103.3" y="117.4">GND</text>
<text x="189.9" y="116.1">LDAC</text>
<text x="189.9" y="118">CS</text>
<text x="257.5" y="119.8">JP3-5</text>
<text x="24.5" y="124.8" transform="rotate(-90 24.5 124.8)">100K</text>
<text x="28.2" y="122.8" transform="rotate(-90 28.2 122.8)">R8</text>
<text x="169" y="122.1">220</text>
<text x="169.8" y="125.8">R4</text>
<text x="189.5" y="123.8">LED</text>
<text x="128.5" y="127.1">MEGA32-P</text>
<text x="257.5" y="127.5">JP3-4</text>
<text x="28.2" y="136.4" transform="rotate(-90 28.2 136.4)">R7</text>
<text x="34.6" y="136.6">C18</text>
<text x="217.8" y="137.8">S1</text>
<text x="257.5" y="135.3">JP3-3</text>
<text x="24.5" y="138.4" transform="rotate(-90 24.5 138.4)">100K</text>
<text x="34.6" y="140.4">1uF</text>
<text x="44.6" y="143.8" transform="rotate(-90 44.6 143.8)">C10</text>
<text x="48.3" y="143.8" transform="rotate(-90 48.3 143.8)">4.7uF</text>
<text x="62.8" y="143.4">1M</text>
<text x="120.3" y="141.9" transform="rotate(-90 120.3 141.9)">C13</text>
<text x="124" y="141.9" transform="rotate(-90 124 141.9)">47uF</text>
<text x="137.5" y="143.3">VCF_OUTPUT</text>
<text x="257.5" y="143">JP3-2</text>
<text x="23.7" y="148.5">GND</text>
<text x="35.3" y="145.6">DACA</text>
<text x="57.3" y="149.9" transform="rotate(-90 57.3 149.9)">R5</text>
<text x="63" y="147.1">R6</text>
<text x="72.6" y="149.3">470K</text>
<text x="87.8" y="148.5">MCP6002</text>
<text x="87.8" y="146.6">IC4A</text>
<text x="136.9" y="148.9" transform="rotate(-90 136.9 148.9)">R11</text>
<text x="53.6" y="152" transform="rotate(-90 53.6 152)">100K</text>
<text x="74.7" y="153">R9</text>
<text x="75.1" y="155.3">10nF</text>
<text x="92.5" y="155.3">10nF</text>
<text x="133.2" y="150" transform="rotate(-90 133.2 150)">100K</text>
<text x="178.7" y="155.1">100</text>
<text x="188.2" y="155.5" transform="rotate(-90 188.2 155.5)">C16</text>
<text x="191.9" y="155.5" transform="rotate(-90 191.9 155.5)">47uF</text>
<text x="204.2" y="150.4">GND</text>
<text x="257.5" y="150.8">JP3-1</text>
<text x="52.8" y="160.1">GND</text>
<text x="74.8" y="158.2">C11</text>
<text x="92.3" y="158.2">C12</text>
<text x="101.9" y="160.5">RESONANCE_A</text>
<text x="117.6" y="156.8">RESONANCE_B</text>
<text x="132.4" y="158.2">GND</text>
<text x="169.5" y="157">DACB</text>
<text x="180.4" y="158.7">R12</text>
<text x="195.3" y="161.8" transform="rotate(-90 195.3 161.8)">1M</text>
<text x="207.3" y="156.8">TO_VOL_POT</text>
<text x="46.6" y="164.6">CUTOFF</text>
<text x="61" y="162.9">100K</text>
<text x="62" y="166.5">R10</text>
<text x="74.2" y="167.9">BC547</text>
<text x="75.7" y="163.4">T1</text>
<text x="148.6" y="167.9">C14</text>
<text x="148.8" y="165">0.0022uF</text>
<text x="199" y="162.6" transform="rotate(-90 199 162.6)">R13</text>
<text x="207.1" y="162.6">FROM_VOL_POT</text>
<text x="219.7" y="167.5">J2</text>
<text x="135.8" y="172.6">10K</text>
<text x="145.8" y="172.6">18.7K</text>
<text x="205.8" y="173.7">AUDIO-JACK-PTH</text>
<text x="117.1" y="174.5">RAW_CUTOFF</text>
<text x="135.7" y="176.2">R14</text>
<text x="147.4" y="176.2">R15</text>
<text x="151" y="179.2">C15</text>
<text x="171.2" y="179.5">IC4B</text>
<text x="183.9" y="176.2">CUTOFF</text>
<text x="148.4" y="183.6">0.001uF</text>
<text x="171.2" y="181.5">MCP6002</text>
<text x="194.5" y="185.4">GND</text>
<text x="82" y="191.2">GND</text>
<text x="96.7" y="191.8">RESONANCE_B</text>
<text x="96.7" y="188.1">RESONANCE_A</text>
<text x="118.8" y="187.3">JP1</text>
<text x="135.3" y="191.8">FROM_VOL_POT</text>
<text x="135.3" y="187.9">TO_VOL_POT</text>
<text x="153.8" y="193.1">GND</text>
<text x="134.4" y="199">GND</text>
</g>
<g font-size="1.6" fill="#808080">
<text x="57.2" y="32.5">IN</text>
<text x="59.1" y="35.3">GND</text>
<text x="61.1" y="32.5">OUT</text>
<text x="188.4" y="33.7" transform="rotate(-90 188.4 33.7)">20</text>
<text x="190.4" y="33.7" transform="rotate(-90 190.4 33.7)">19</text>
<text x="196.2" y="33.7" transform="rotate(-90 196.2 33.7)">18</text>
<text x="198.1" y="33.7" transform="rotate(-90 198.1 33.7)">17</text>
<text x="204" y="33.7" transform="rotate(-90 204 33.7)">16</text>
<text x="205.9" y="33.7" transform="rotate(-90 205.9 33.7)">15</text>
<text x="211.7" y="33.7" transform="rotate(-90 211.7 33.7)">14</text>
<text x="213.7" y="33.7" transform="rotate(-90 213.7 33.7)">13</text>
<text x="219.5" y="33.7" transform="rotate(-90 219.5 33.7)">12</text>
<text x="221.4" y="33.7" transform="rotate(-90 221.4 33.7)">11</text>
<text x="227.2" y="33.7" transform="rotate(-90 227.2 33.7)">10</text>
<text x="229.2" y="33.7" transform="rotate(-90 229.2 33.7)">9</text>
<text x="235" y="33.7" transform="rotate(-90 235 33.7)">8</text>
<text x="236.9" y="33.7" transform="rotate(-90 236.9 33.7)">7</text>
<text x="242.8" y="33.7" transform="rotate(-90 242.8 33.7)">6</text>
<text x="244.7" y="33.7" transform="rotate(-90 244.7 33.7)">5</text>
<text x="250.5" y="33.7" transform="rotate(-90 250.5 33.7)">4</text>
<text x="252.5" y="33.7" transform="rotate(-90 252.5 33.7)">3</text>
<text x="258.3" y="33.7" transform="rotate(-90 258.3 33.7)">2</text>
<text x="260.2" y="33.7" transform="rotate(-90 260.2 33.7)">1</text>
<text x="125.9" y="57">9</text>
<text x="130.3" y="57.9">RESET</text>
<text x="141.8" y="57.9">(ADC7)PA7</text>
<text x="141.8" y="59.8">(ADC6)PA6</text>
<text x="153.6" y="57">33</text>
<text x="153.6" y="58.9">34</text>
<text x="125" y="62.8">12</text>
<text x="130.3" y="63.7">XTAL2</text>
<text x="141.8" y="61.8">(ADC5)PA5</text>
<text x="141.8" y="63.7">(ADC4)PA4</text>
<text x="141.8" y="65.6">(ADC3)PA3</text>
<text x="153.6" y="60.9">35</text>
<text x="153.6" y="62.8">36</text>
<text x="153.6" y="64.8">37</text>
<text x="125" y="70.6">32</text>
<text x="125" y="66.7">13</text>
<text x="130.3" y="71.4">AREF</text>
<text x="130.3" y="67.6">XTAL1</text>
<text x="141.8" y="67.6">(ADC2)PA2</text>
<text x="141.8" y="69.5">(ADC1)PA1</text>
<text x="141.8" y="71.5">(ADC0)PA0</text>
<text x="153.6" y="66.7">38</text>
<text x="153.6" y="68.6">39</text>
<text x="153.6" y="70.6">40</text>
<text x="125" y="74.5">31</text>
<text x="125" y="72.5">30</text>
<text x="130.3" y="75.3">GND</text>
<text x="130.3" y="73.4">AVCC</text>
<text x="141.8" y="77.3">(MISO)PB6</text>
<text x="142.7" y="75.4">(SCK)PB7</text>
<text x="153.6" y="74.5">8</text>
<text x="153.6" y="76.4">7</text>
<text x="195.7" y="72.5">1</text>
<text x="195.7" y="74.5">3</text>
<text x="195.7" y="76.4">5</text>
<text x="202.1" y="72.5">2</text>
<text x="202.1" y="74.5">4</text>
<text x="202.1" y="76.4">6</text>
<text x="238" y="74.5">1</text>
<text x="238" y="76.4">2</text>
<text x="262.7" y="76.4">20</text>
<text x="44.9" y="82.2">2</text>
<text x="125" y="78.4">10</text>
<text x="125.1" y="80.3">11</text>
<text x="130.3" y="79.2">VCC</text>
<text x="130.3" y="81.2">GND</text>
<text x="138.6" y="83.1">(AIN1/OC0)PB3</text>
<text x="141.8" y="79.2">(MOSI)PB5</text>
<text x="143.8" y="81.2">(SS)PB4</text>
<text x="153.6" y="78.4">6</text>
<text x="153.6" y="80.3">5</text>
<text x="153.6" y="82.2">4</text>
<text x="262.7" y="78.4">19</text>
<text x="44.9" y="84.2">1</text>
<text x="138.4" y="85">(AIN0/INT2)PB2</text>
<text x="140.3" y="88.9">(T0/XCK)PB0</text>
<text x="144.1" y="87">(T1)PB1</text>
<text x="153.6" y="84.2">3</text>
<text x="153.6" y="86.1">2</text>
<text x="153.6" y="88.1">1</text>
<text x="262.7" y="86.1">17</text>
<text x="262.7" y="84.2">18</text>
<text x="140.5" y="92.8">(TOSC2)PC7</text>
<text x="140.5" y="94.7">(TOSC1)PC6</text>
<text x="153.6" y="91.9">29</text>
<text x="153.6" y="93.9">28</text>
<text x="153.6" y="95.8">27</text>
<text x="262.7" y="93.9">15</text>
<text x="262.7" y="91.9">16</text>
<text x="43.2" y="100.6">MIDI_IN</text>
<text x="52.7" y="101.6">5</text>
<text x="52.7" y="99.7">4</text>
<text x="80.8" y="99.7">2</text>
<text x="95.8" y="99.7">8</text>
<text x="95.8" y="101.6">7</text>
<text x="142.5" y="98.6">(TDO)PC4</text>
<text x="142.5" y="100.6">(TMS)PC3</text>
<text x="143.3" y="96.7">(TDI)PC5</text>
<text x="153.6" y="97.7">26</text>
<text x="153.6" y="99.7">25</text>
<text x="153.6" y="101.6">24</text>
<text x="262.7" y="101.6">13</text>
<text x="262.7" y="99.7">14</text>
<text x="41.4" y="102.5">MIDI_OUT</text>
<text x="45.9" y="106.4">NC2</text>
<text x="45.9" y="104.4">NC1</text>
<text x="52.7" y="107.4">3</text>
<text x="52.7" y="105.5">2</text>
<text x="52.7" y="103.6">1</text>
<text x="80.8" y="105.5">3</text>
<text x="95.8" y="103.6">6</text>
<text x="95.8" y="105.5">5</text>
<text x="142.6" y="104.4">(SDA)PC1</text>
<text x="142.7" y="102.5">(TCK)PC2</text>
<text x="142.7" y="106.4">(SCL)PC0</text>
<text x="153.6" y="103.6">23</text>
<text x="153.6" y="105.5">22</text>
<text x="262.7" y="107.4">12</text>
<text x="45.9" y="108.3">NC3</text>
<text x="142.5" y="110.3">(OC2)PD7</text>
<text x="143.2" y="112.2">(ICP)PD6</text>
<text x="153.6" y="113.3">19</text>
<text x="153.6" y="111.3">20</text>
<text x="153.6" y="109.4">21</text>
<text x="262.7" y="109.4">11</text>
<text x="141.5" y="116.1">(OC1B)PD4</text>
<text x="141.5" y="114.2">(OC1A)PD5</text>
<text x="142.4" y="120">(INT0)PD2</text>
<text x="142.4" y="118">(INT1)PD3</text>
<text x="153.6" y="119.1">16</text>
<text x="153.6" y="117.2">17</text>
<text x="153.6" y="115.2">18</text>
<text x="262.7" y="117.2">9</text>
<text x="262.7" y="115.2">10</text>
<text x="142.5" y="123.9">(RXD)PD0</text>
<text x="142.7" y="121.9">(TXD)PD1</text>
<text x="153.6" y="123">14</text>
<text x="153.6" y="121">15</text>
<text x="262.7" y="124.9">7</text>
<text x="262.7" y="123">8</text>
<text x="262.7" y="130.8">6</text>
<text x="262.7" y="132.7">5</text>
<text x="79.2" y="140.5">3</text>
<text x="83.6" y="138.5" transform="rotate(-90 83.6 138.5)">8</text>
<text x="91.5" y="142.4">1</text>
<text x="216.7" y="142.4">1</text>
<text x="222" y="142.4">3</text>
<text x="262.7" y="140.5">3</text>
<text x="262.7" y="138.5">4</text>
<text x="79.2" y="144.4">2</text>
<text x="83.6" y="147.7" transform="rotate(-90 83.6 147.7)">4</text>
<text x="216.7" y="144.4">2</text>
<text x="222" y="144.4">4</text>
<text x="262.7" y="148.2">1</text>
<text x="262.7" y="146.3">2</text>
<text x="162.7" y="173.4">5</text>
<text x="162.7" y="177.3">6</text>
<text x="175" y="175.4">7</text>
<text x="117.6" y="189">1</text>
<text x="117.6" y="190.9">3</text>
<text x="126.9" y="189">2</text>
<text x="126.9" y="190.9">4</text>
<text x="117.6" y="192.9">5</text>
<text x="126.9" y="192.9">6</text>
</g>
<g font-size="1.4" fill="#800000">
<text x="189.3" y="76.3">RESET</text>
<text x="189.3" y="74.3">SCK</text>
<text x="189.3" y="72.2">MISO</text>
<text x="205.2" y="74.3">MOSI</text>
<text x="205.2" y="72.4">+5</text>
<text x="205.2" y="76.3">GND</text>
<text x="42.3" y="97.2">MIDI.IN</text>
<text x="42.2" y="111">MIDI IN</text>
</g>
</svg>
